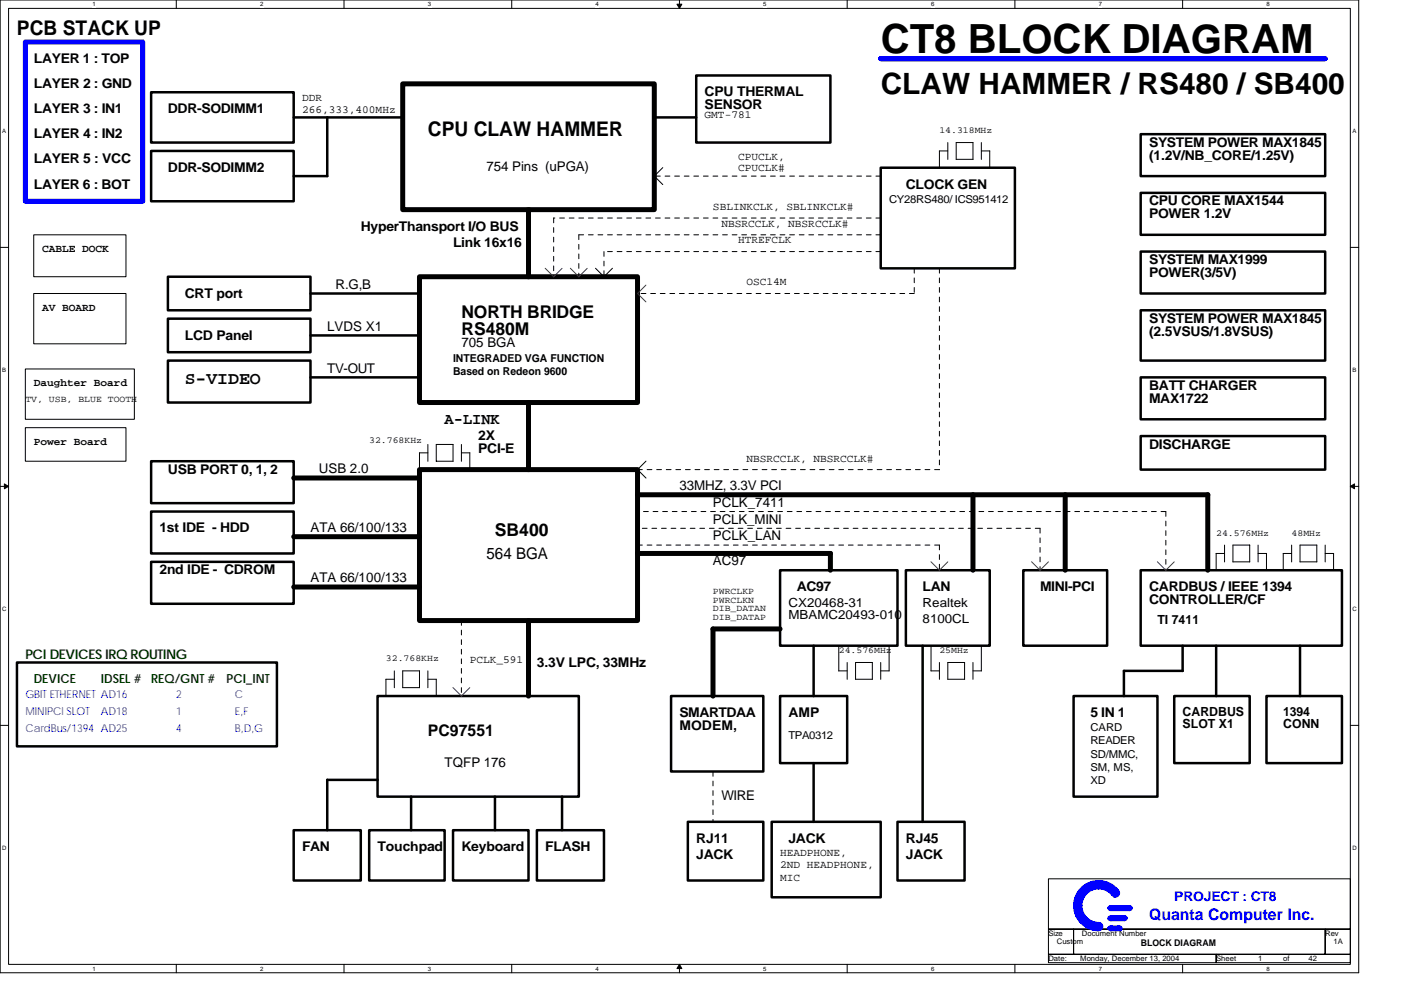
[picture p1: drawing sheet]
<svg xmlns="http://www.w3.org/2000/svg" width="297mm" height="210mm" viewBox="0 0 297 210" stroke-linecap="round" stroke-linejoin="round" font-family="sans-serif">
<path d="M0 0h288.1v206.2h-288.1zM1.8 1.8h284.5v202.7h-284.5z" fill="none" stroke="#000" stroke-width=".21"/>
<g fill="#fff">
<path d="M19.6 .2h.7v1.4h-.7z"/>
<path d="M19.6 204.7h.7v1.4h-.7z"/>
</g>
<path d="M37.4 0v1.8M37.4 204.5v1.7" fill="none" stroke="#000" stroke-width=".21"/>
<g fill="#fff">
<path d="M55.2 .2h.7v1.4h-.7z"/>
<path d="M55.2 204.7h.7v1.4h-.7z"/>
</g>
<path d="M72.9 0v1.8M72.9 204.5v1.7" fill="none" stroke="#000" stroke-width=".21"/>
<g fill="#fff">
<path d="M90.7 .2h.7v1.4h-.7z"/>
<path d="M90.7 204.7h.7v1.4h-.7z"/>
</g>
<path d="M108.5 0v1.8M108.5 204.5v1.7" fill="none" stroke="#000" stroke-width=".21"/>
<g fill="#fff">
<path d="M126.3 .2h.7v1.4h-.7z"/>
<path d="M126.3 204.7h.7v1.4h-.7z"/>
</g>
<path d="M144.1 0v1.8M144.1 204.5v1.7" fill="none" stroke="#000" stroke-width=".21"/>
<path d="M143.5 .9h1.1l-.5 .9zM144.1 204.5l.5 .9h-1.1z" fill="#000" stroke="#000" stroke-width=".21"/>
<g fill="#fff">
<path d="M161.8 .2h.7v1.4h-.7z"/>
<path d="M161.8 204.7h.7v1.4h-.7z"/>
</g>
<path d="M179.6 0v1.8M179.6 204.5v1.7" fill="none" stroke="#000" stroke-width=".21"/>
<g fill="#fff">
<path d="M197.4 .2h.7v1.4h-.7z"/>
<path d="M197.4 204.7h.7v1.4h-.7z"/>
</g>
<path d="M215.2 0v1.8M215.2 204.5v1.7" fill="none" stroke="#000" stroke-width=".21"/>
<g fill="#fff">
<path d="M233 .2h.7v1.4h-.7z"/>
<path d="M233 204.7h.7v1.4h-.7z"/>
</g>
<path d="M250.7 0v1.8M250.7 204.5v1.7" fill="none" stroke="#000" stroke-width=".21"/>
<g fill="#fff">
<path d="M268.5 .2h.7v1.4h-.7z"/>
<path d="M268.5 204.7h.7v1.4h-.7z"/>
<path d="M.5 27.1h.8v1.4h-.8z"/>
<path d="M286.7 27.1h.9v1.4h-.9z"/>
<path d="M.5 77.8h.8v1.4h-.8z"/>
<path d="M286.7 77.8h.9v1.4h-.9z"/>
</g>
<path d="M0 52.5h1.8M286.3 52.5h1.8" fill="none" stroke="#000" stroke-width=".21"/>
<g fill="#fff">
<path d="M.5 128.5h.9v1.4h-.9z"/>
<path d="M286.7 128.5h1v1.4h-1z"/>
</g>
<path d="M0 103.1h1.8M286.3 103.1h1.8" fill="none" stroke="#000" stroke-width=".21"/>
<path d="M.9 102.6l.9 .5-.9 .5zM286.3 103.1l.9-.5v1z" fill="#000" stroke="#000" stroke-width=".21"/>
<g fill="#fff">
<path d="M.5 179.1h.9v1.5h-.9z"/>
<path d="M286.7 179.1h1v1.5h-1z"/>
</g>
<g fill="none" stroke="#000" stroke-width=".21">
<path d="M140.5 35.5l-1.8 1.8 1.8 1.8M199.2 32h1.8M199.2 32v3.6M201 30.2v3.6M202.7 33.8v-3.6h3.6v3.6M202.7 33.8h3.6M208.1 32h1.8l-.1 3.6M208.1 30.2v3.6M7.2 49.8h19.5v8.9h-19.5zM126.3 56.9l1.8 1.8 1.8-1.8M5.4 78.2h23.1v10.7h-23.1zM7.2 62.2h19.5v10.7h-19.5z"/>
<path d="M5.4 90.7h21.3v7.1h-21.3zM90.7 96h-1.8v3.6M90.7 94.2v3.6M96.1 94.2v3.6M96.1 94.2h-3.6v3.6h3.6M97.8 96h1.8M97.8 94.2v3.6M99.6 96v3.6M137 97.8l-1.8 1.8 1.8 1.8M257.8 117.3h1.8M257.8 117.3v3.6M259.6 115.6v3.5"/>
<path d="M261.4 119.1h3.6M261.4 119.1v-3.5h3.6v3.5M266.7 115.6v3.5M266.7 117.3h1.8v3.6M273.9 117.3h-1.8v3.6M273.9 115.6v3.5M275.6 119.1h3.6M279.2 115.6v3.5M279.2 115.6h-3.6v3.5M281 115.6v3.5M281 117.3h1.8M282.7 117.3v3.6"/>
<path d="M177.8 136.9v5.3h1.8M188.5 136.9v5.4M197.4 136.9v5.4l1.8-.1M208.1 136.9v5.4M0 153.8h1.8M81.8 144h1.8M81.8 144v3.6M83.6 142.2v3.6M85.4 142.2h3.6l-.1 3.6h-3.5zM90.7 144h1.8v3.6M90.7 142.2v3.6M179.6 140.5v3.5"/>
<path d="M185 140.5v3.5M185 140.5h-3.6v3.5h3.6M186.7 142.2h1.8M186.7 140.5v3.5M199.2 140.5v3.5M204.5 140.5v3.5M204.5 140.5h-3.5v3.5h3.5M206.3 142.2h1.8M206.3 140.5v3.5M286.3 153.8h1.8M222.3 186.3h64v10.7h-64zM222.3 197h5.3v5.3h-5.3z"/>
<path d="M227.6 197h53.4v5.3h-53.4zM281 197h5.3v5.3h-5.3zM222.3 202.3h35.5v1.8h-35.5zM257.8 202.3h28.5v1.8h-28.5z"/>
</g>
<g fill="none" stroke="#000" stroke-width="1.1">
<path d="M85.4 17.8h53.3v26.6h-53.3zM88.9 58.7h46.3v26.6h-46.3zM112.1 44.4v14.3M88.9 99.6h46.3v32h-46.3zM112.1 85.3v14.3M62.3 101.3h26.7M62.3 113.8h26.7M135.2 104.9h120.9v16M135.2 117.3h40.9v3.6M206.3 104.9v16M225.8 104.9v16M62.3 124.5h26.7"/>
<path d="M112.1 131.6v16M165.4 133.3h-14.2v14.3"/>
</g>
<g fill="none" stroke="#000" stroke-width=".21" stroke-dasharray="1 1 1 1 1 1 1 1">
<path d="M186.7 37.3h-48M117.4 46.2v12.5M122.7 49.8v8.9M128.1 53.3v5.4M186.7 53.3h-58.7M186.7 46.2h-69.3M186.7 49.8h-64M193.8 56.9v5.4M199.2 56.9v42.7M193.8 62.2h-58.7M199.2 99.6h-64.1M199.2 115.6v5.3"/>
<path d="M199.2 115.6h-64.1M220.5 112v8.9M220.5 112h-85.4M247.2 108.5v12.4M247.2 108.5h-112.1M97.8 131.6v16M151.2 163.6v10.7"/>
</g>
<g fill="none" stroke="#000" stroke-width=".53">
<path d="M32 19.6h30.3v10.6h-30.3zM147.6 16h28.5v14.2h-28.5zM32 32h30.3v10.7h-30.3zM62.3 24.9h23.1M69.4 24.9v12.4h-7.1M138.7 24.9h8.9M186.7 35.6h28.5v21.3h-28.5zM241.8 28.4h39.2v8.9h-39.2zM35.6 58.7h30.2v7.1h-30.2zM241.8 53.3h39.2v8.9h-39.2zM241.8 40.9h39.2v8.9h-39.2zM35.6 76.5h30.2v8.8h-30.2z"/>
<path d="M35.6 67.6h30.2v7.1h-30.2zM65.8 62.2h23.2M65.8 71.1h23.2M241.8 65.8h39.2v10.7h-39.2zM32 97.8h30.3v8.9h-30.3zM65.8 80h23.2M241.8 92.5h39.2v7.1h-39.2zM241.8 80h39.2v8.9h-39.2zM32 108.5h30.3v8.8h-30.3zM32 119.1h30.3v8.9h-30.3zM165.4 120.9h24.9v16h-24.9zM172.5 136.9v10.7"/>
<path d="M192.1 120.9h17.7v16h-17.7zM195.6 136.9v37.4M217 120.9h17.7v16h-17.7zM241.8 120.9h42.7v16h-42.7zM250.7 136.9v5.4M257.8 136.9v10.7M275.6 136.9v10.7M3.6 140.5h55.1v17.7h-55.1zM80 147.6h42.7v21.3h-42.7zM142.3 147.6h19.5v16h-19.5zM165.4 147.6h14.2v14.2h-14.2zM227.6 147.6h17.8v21.3h-17.8z"/>
<path d="M249 147.6h16v14.2h-16zM250.8 142.2h-12.5v5.4M268.5 147.6h16v14.2h-16zM62.3 176h14.2v10.7h-14.2zM69.4 165.3v10.7M69.4 165.4h10.7M78.3 176h16v10.7h-16zM87.2 168.9v7.1M96.1 176h16v10.7h-16zM104.9 168.9v7.1M113.8 176h14.3v10.7h-14.3zM119.2 168.9v7.1"/>
<path d="M145.8 174.2h16v12.5h-16zM163.6 174.2h23.1v16h-23.1zM172.5 161.8v12.5M190.3 174.2h14.2v12.5h-14.2z"/>
</g>
<path d="M5.4 8.9h24.9v33.8h-24.9zM186.7 12.4h94.3h-94.3" fill="none" stroke="#00f" stroke-width="1.1"/>
<g fill="none" stroke="#00f" stroke-width=".21">
<path d="M227.8 190.8v2.5M227.8 193.3l.2 .5M228.2 189.9v4.5M228.2 189.9l-.2 .3v3.6M228.3 189.5l.1 5-.2-.2M228.5 189.2v5.7M228.5 194.9l.2 .2M228.5 189.2l-.2 .3M228.7 189v6.1M228.7 189l.2-.2v6.8M229 188.6v7M229.2 188.5v7.3l.2-.1v-2.6"/>
<path d="M229.3 188.4l-.3 .2M229.4 188.1v3.1l.2-.6M229.4 193.1l.2 .4M229.6 193.4v2.5l.2 .2v-2.3l.2 .4-.1 2.1M229.6 188.1v2.5M229.8 187.9v2.4M229.8 187.9l-.2 .2M230.1 189.7v-2.1l-.2 .1v2.4l-.1 .1M230.3 187.4v2.1M230.3 187.4h.2v2M230.3 189.5l-.2 .2M230.6 187.4v1.8"/>
<path d="M230.6 194.9v1.9M230.6 187.4l.2-.2v1.8l.2-.2M230.7 194.9l-.2-.2v1.9h-.2v-2.1l-.2-.2v2.2l-.2-.2M230.7 189.2l-.2 .2M230.8 195v1.8h-.2M230.8 195.1l.2 .1M231 195.2v1.6M231 196.8l.2 .2M231.2 197v-1.8l.1 .2v1.6h.3M231.2 187v1.8M231.2 187l-.2 .2v1.6M231.5 188.4l1.4-.3a3.9 3.9 0 0 1 3.5 2.1"/>
<path d="M231.5 188l1.4-.3a4.3 4.3 0 0 1 3.9 2.4M231.5 187.8l1.4-.2a4.4 4.4 0 0 1 4.1 2.5M231.5 187.6l1.4-.2a4.6 4.6 0 0 1 4.1 2.3M231.5 187.4l1.4-.2a4.8 4.8 0 0 1 4.3 2.5M231.5 186.9v1.8l-.2-.3M231.5 195.4v1.6M231.5 195.6h.2M231.6 188.6l1.3-.3a3.7 3.7 0 0 1 3.3 2M231.6 188.2l1.3-.3a4.1 4.1 0 0 1 3.5 2M231.6 186.8l-.3 .2v1.5M231.7 187.2l1.2-.2a5 5 0 0 1 4.4 2.6M231.7 187l1.2-.1a5.1 5.1 0 0 1 4.5 2.4"/>
<path d="M231.7 187v1.5M231.9 195.6v1.4h-.2v-1.4M231.9 195.6h.2M232.1 195.6v1.6M232.2 195.6v1.6M232.3 195.6l-.6 1.6h.4M232.4 195.6v1.4M232.4 195.6l.2 .4M232.4 197l-.2 .2M232.6 197.2h.2v-1.5h.2v1.5M232.6 195.9v1.3M233 197.2h.1"/>
<path d="M233.1 197.2v-1.5h.2v1.5M233.5 195.9v1.1M233.5 195.9l.2 .2v.7M233.5 197l-.2 .2M234.9 194.9h3.9M234.9 197h2.9M234.9 192.4v.2h5.2M234.9 196.6v.2M234.9 194.7h4.1M234.9 194.9l.4 .2h3.4M234.9 196.8h3.1l-.3 .2M234.9 197l.4 .2"/>
<path d="M235.1 192.2h4.8v.2h-5M235.1 194.3h3.7v.2h-3.7l-.2 .2M235.1 196.5h2.7v.2l-2.9-.1M235.3 197.2h2.5M235.5 196.3h1.9M235.5 197.4h1.9M235.5 195.2h3M235.5 194.2h3M235.5 193.1h4.1M235.5 192h4.1M235.7 189.8l-1.2-1-1.6-.3a3.5 3.5 0 0 0-3.5 3.5 3.6 3.6 0 0 0 3.5 3.6M237.1 188.7a5.4 5.4 0 0 0-4.2-2 5.3 5.3 0 0 0-5.3 5.3v-.1a5.3 5.3 0 0 0 5.3 5.5"/>
<path d="M239 194.7l-.2 .2M239.9 192.7h-4.8l.2 .2h4.6M240.1 192.6l-.2 .2"/>
<circle cx="232.9" cy="196.5" r=".88"/>
<circle cx="235.4" cy="192.5" r=".52"/>
<circle cx="235.4" cy="196.8" r=".52"/>
<circle cx="235.4" cy="194.7" r=".52"/>
<circle cx="236.5" cy="189.3" r=".88"/>
<circle cx="237.4" cy="196.8" r=".52"/>
<circle cx="238.5" cy="194.7" r=".52"/>
<circle cx="239.5" cy="192.5" r=".52"/>
</g>
<path d="M115.6 56.9l1.8 1.8M119.2 56.9l-1.8 1.8M120.9 56.9l1.8 1.8 1.8-1.8M136.9 60.5l-1.8 1.8 1.8 1.7M197.4 119.1l1.8 1.8M201 119.1l-1.8 1.8M218.7 119.1l1.8 1.8 1.8-1.8M245.4 119.1l1.8 1.8 1.8-1.8M96 145.8l1.8 1.8M99.6 145.8l-1.8 1.8" fill="none" stroke="#800040" stroke-width=".21"/>
<text font-size="8.5" x="186.7" y="11.3">CT8 BLOCK DIAGRAM</text>
<text font-size="6.2" x="186.7" y="19.9">CLAW HAMMER / RS480 / SB400</text>
<g font-size="4.3">
<text x="3.6" y="7.5">PCB STACK UP</text>
<text x="90.7" y="28.9">CPU CLAW HAMMER</text>
</g>
<g font-size="3.7">
<text x="97.8" y="71">RS480M</text>
<text x="97.8" y="67.5">NORTH BRIDGE</text>
<text x="39.2" y="81.4">S-VIDEO</text>
<text x="104.9" y="113.7">SB400</text>
</g>
<g font-size="3.4">
<text x="94.3" y="89.9">A-LINK</text>
<text x="103.2" y="118.6">564 BGA</text>
<text x="90.7" y="156">PC97551</text>
</g>
<text font-size="3.4" fill="#00f" x="243.6" y="195.2">Quanta Computer Inc.</text>
<g font-size="2.8">
<text x="7.2" y="13.3">LAYER 1 : TOP</text>
<text x="7.2" y="18.6">LAYER 2 : GND</text>
<text x="7.2" y="24">LAYER 3 : IN1</text>
<text x="35.6" y="24">DDR-SODIMM1</text>
<text x="149.4" y="20.4">CPU THERMAL</text>
<text x="149.4" y="23.2">SENSOR</text>
<text x="7.2" y="29.3">LAYER 4 : IN2</text>
<text x="7.2" y="34.6">LAYER 5 : VCC</text>
<text x="243.6" y="31.1">SYSTEM POWER MAX1845</text>
<text x="243.6" y="33.9">(1.2V/NB_CORE/1.25V)</text>
<text x="7.2" y="40">LAYER 6 : BOT</text>
<text x="35.6" y="36.4">DDR-SODIMM2</text>
<text x="103.2" y="36.3">754 Pins (uPGA)</text>
<text x="192.1" y="40">CLOCK GEN</text>
<text x="243.6" y="43.5">CPU CORE MAX1544</text>
<text x="243.6" y="46.3">POWER 1.2V</text>
<text x="76.5" y="48.9">HyperThansport I/O BUS</text>
<text x="96.1" y="52.4">Link 16x16</text>
<text x="243.6" y="56">SYSTEM MAX1999</text>
<text x="243.6" y="58.8">POWER(3/5V)</text>
<text x="39.2" y="63.1">CRT port</text>
<text x="71.2" y="61.2">R.G,B</text>
<text x="39.2" y="72">LCD Panel</text>
<text x="69.4" y="70.1">LVDS X1</text>
<text x="243.6" y="68.4">SYSTEM POWER MAX1845</text>
<text x="243.6" y="71.2">(2.5VSUS/1.8VSUS)</text>
<text x="97.8" y="73.7">705 BGA</text>
<text x="69.4" y="79">TV-OUT</text>
<text x="243.6" y="82.7">BATT CHARGER</text>
<text x="243.6" y="85.4">MAX1722</text>
<text x="101.4" y="93.3">2X</text>
<text x="243.6" y="95.1">DISCHARGE</text>
<text x="35.6" y="100.4">USB PORT 0, 1, 2</text>
<text x="67.6" y="100.3">USB 2.0</text>
<text x="101.4" y="96.1">PCI-E</text>
<text x="144.1" y="103.9">33MHZ, 3.3V PCI</text>
<text x="151.2" y="107.4">PCLK_7411</text>
<text x="33.8" y="112.9">1st IDE - HDD</text>
<text x="65.8" y="112.8">ATA 66/100/133</text>
<text x="151.2" y="111">PCLK_MINI</text>
<text x="151.2" y="119.9">AC97</text>
<text x="151.2" y="114.6">PCLK_LAN</text>
<text x="33.8" y="121.8">2nd IDE - CDROM</text>
<text x="65.8" y="123.4">ATA 66/100/133</text>
<text x="168.9" y="125.3">AC97</text>
<text x="195.6" y="125.3">LAN</text>
<text x="220.5" y="125.3">MINI-PCI</text>
<text x="243.6" y="125.3">CARDBUS / IEEE 1394</text>
<text x="243.6" y="128.1">CONTROLLER/CF</text>
<text x="113.8" y="141.3">3.3V LPC, 33MHz</text>
<text x="144.1" y="152">SMARTDAA</text>
<text x="144.1" y="154.8">MODEM,</text>
<text x="167.2" y="152">AMP</text>
<text x="231.2" y="152">5 IN 1</text>
<text x="94.3" y="162.6">TQFP 176</text>
<text x="152.9" y="169.7">WIRE</text>
<text x="147.6" y="178.7">RJ11</text>
<text x="167.2" y="178.7">JACK</text>
<text x="192.1" y="178.7">RJ45</text>
<text x="64" y="180.4">FAN</text>
<text x="80" y="180.4">Touchpad</text>
<text x="97.8" y="180.4">Keyboard</text>
<text x="115.6" y="180.4">FLASH</text>
<text x="147.6" y="182.2">JACK</text>
<text x="192.1" y="182.2">JACK</text>
</g>
<text font-size="2.8" fill="#004000" x="5.4" y="139.6">PCI DEVICES IRQ ROUTING</text>
<text font-size="2.8" fill="#00f" x="249" y="191.1">PROJECT : CT8</text>
<g font-size="2.7">
<text x="167.2" y="128.6">CX20468-31</text>
<text x="167.2" y="131.3">MBAMC20493-010</text>
<text x="195.6" y="128.6">Realtek</text>
<text x="195.6" y="132.2">8100CL</text>
<text x="245.4" y="132.2">TI 7411</text>
<text x="250.7" y="151.8">CARDBUS</text>
<text x="250.7" y="154.5">SLOT X1</text>
<text x="272.1" y="151.8">1394</text>
<text x="272.1" y="154.5">CONN</text>
</g>
<g font-size="2.7" fill="#004000">
<text x="7.2" y="144.8">DEVICE</text>
<text x="21.4" y="144.8">IDSEL #</text>
<text x="32" y="144.8">REQ/GNT #</text>
<text x="48" y="144.8">PCI_INT</text>
</g>
<g font-size="2.3">
<text x="64" y="21.4">DDR</text>
<text x="64" y="23.9">266,333,400MHz</text>
<text x="149.4" y="25">GMT-781</text>
<text x="156.5" y="33.8">CPUCLK,</text>
<text x="156.5" y="36.3">CPUCLK#</text>
<text x="151.2" y="44.5">SBLINKCLK, SBLINKCLK#</text>
<text x="188.5" y="43">CY28RS480/ ICS951412</text>
<text x="8.9" y="53.5">CABLE DOCK</text>
<text x="152.9" y="48.1">NBSRCCLK, NBSRCCLK#</text>
<text x="156.5" y="51.6">HTREFCLK</text>
<text x="8.9" y="65.9">AV BOARD</text>
<text x="158.3" y="60.5">OSC14M</text>
<text x="96.1" y="76.8">INTEGRADED VGA FUNCTION</text>
<text x="7.2" y="81.9">Daughter Board</text>
<text x="96.1" y="79.5">Based on Redeon 9600</text>
<text x="7.2" y="94.4">Power Board</text>
<text x="158.3" y="97.9">NBSRCCLK, NBSRCCLK#</text>
<text x="99.6" y="140.5">PCLK_591</text>
<text x="231.2" y="155">CARD</text>
<text x="167.2" y="156.8">TPA0312</text>
<text x="231.2" y="157.8">READER</text>
<text x="231.2" y="160.6">SD/MMC,</text>
<text x="231.2" y="163.4">SM, MS,</text>
<text x="231.2" y="166.2">XD</text>
<text x="165.4" y="181.4">HEADPHONE,</text>
<text x="165.4" y="184.1">2ND HEADPHONE,</text>
<text x="165.4" y="186.8">MIC</text>
</g>
<g font-size="2.3" fill="#00f">
<text x="5.4" y="148.1">GBIT ETHERNET AD16</text>
<text x="37.4" y="148.1">2</text>
<text x="49.8" y="148.1">C</text>
<text x="5.4" y="151.6">MINIPCI SLOT</text>
<text x="5.4" y="155.2">CardBus/1394 AD25</text>
<text x="21.4" y="151.6">AD18</text>
<text x="37.4" y="155.2">4</text>
<text x="37.4" y="151.6">1</text>
<text x="49.8" y="151.6">E,F</text>
<text x="49.8" y="155.2">B,D,G</text>
</g>
<g font-size="1.9">
<text x="199.2" y="28.2">14.318MHz</text>
<text x="5.4" y="85.1">TV, USB, BLUE TOOTH</text>
<text x="78.3" y="94">32.768KHz</text>
<text x="257.8" y="113.6">24.576MHz</text>
<text x="273.9" y="113.6">48MHz</text>
<text x="151.2" y="131.4">DIB_DATAP</text>
<text x="151.2" y="126">PWRCLKP</text>
<text x="151.2" y="129.6">DIB_DATAN</text>
<text x="151.2" y="127.8">PWRCLKN</text>
<text x="81.8" y="140.3">32.768KHz</text>
<text x="177.8" y="138.5">24.576MHz</text>
<text x="199.2" y="138.5">25MHz</text>
<text x="241.8" y="200.6">BLOCK DIAGRAM</text>
</g>
<g font-size="1.6">
<text x="222.3" y="198.4">Size</text>
<text x="222.3" y="203.8">Date:</text>
<text x="224.1" y="200.2">Custom</text>
<text x="229" y="203.8">Monday, December 13, 2004</text>
<text x="229.4" y="198.4">Document Number</text>
<text x="257.8" y="203.8">Sheet</text>
<text x="266.7" y="203.8">1</text>
<text x="272.1" y="203.8">of</text>
<text x="277.4" y="203.8">42</text>
<text x="281" y="198.4">Rev</text>
<text x="282.7" y="200.2">1A</text>
</g>
<g font-size="1.3">
<text x="19.6" y="1.3">1</text>
<text x="55.2" y="1.3">2</text>
<text x="90.7" y="1.3">3</text>
<text x="126.3" y="1.3">4</text>
<text x="161.8" y="1.3">5</text>
<text x="197.4" y="1.3">6</text>
<text x="233" y="1.3">7</text>
<text x="268.5" y="1.3">8</text>
<text x=".5" y="28.3">A</text>
<text x="286.7" y="28.3">A</text>
<text x=".5" y="78.9">B</text>
<text x="286.7" y="78.9">B</text>
<text x=".5" y="129.6">C</text>
<text x="286.7" y="129.6">C</text>
<text x=".5" y="180.3">D</text>
<text x="286.7" y="180.3">D</text>
<text x="19.6" y="205.8">1</text>
<text x="55.2" y="205.8">2</text>
<text x="90.7" y="205.8">3</text>
<text x="126.3" y="205.8">4</text>
<text x="161.8" y="205.8">5</text>
<text x="197.4" y="205.8">6</text>
<text x="233" y="205.8">7</text>
<text x="268.5" y="205.8">8</text>
</g>
</svg>
